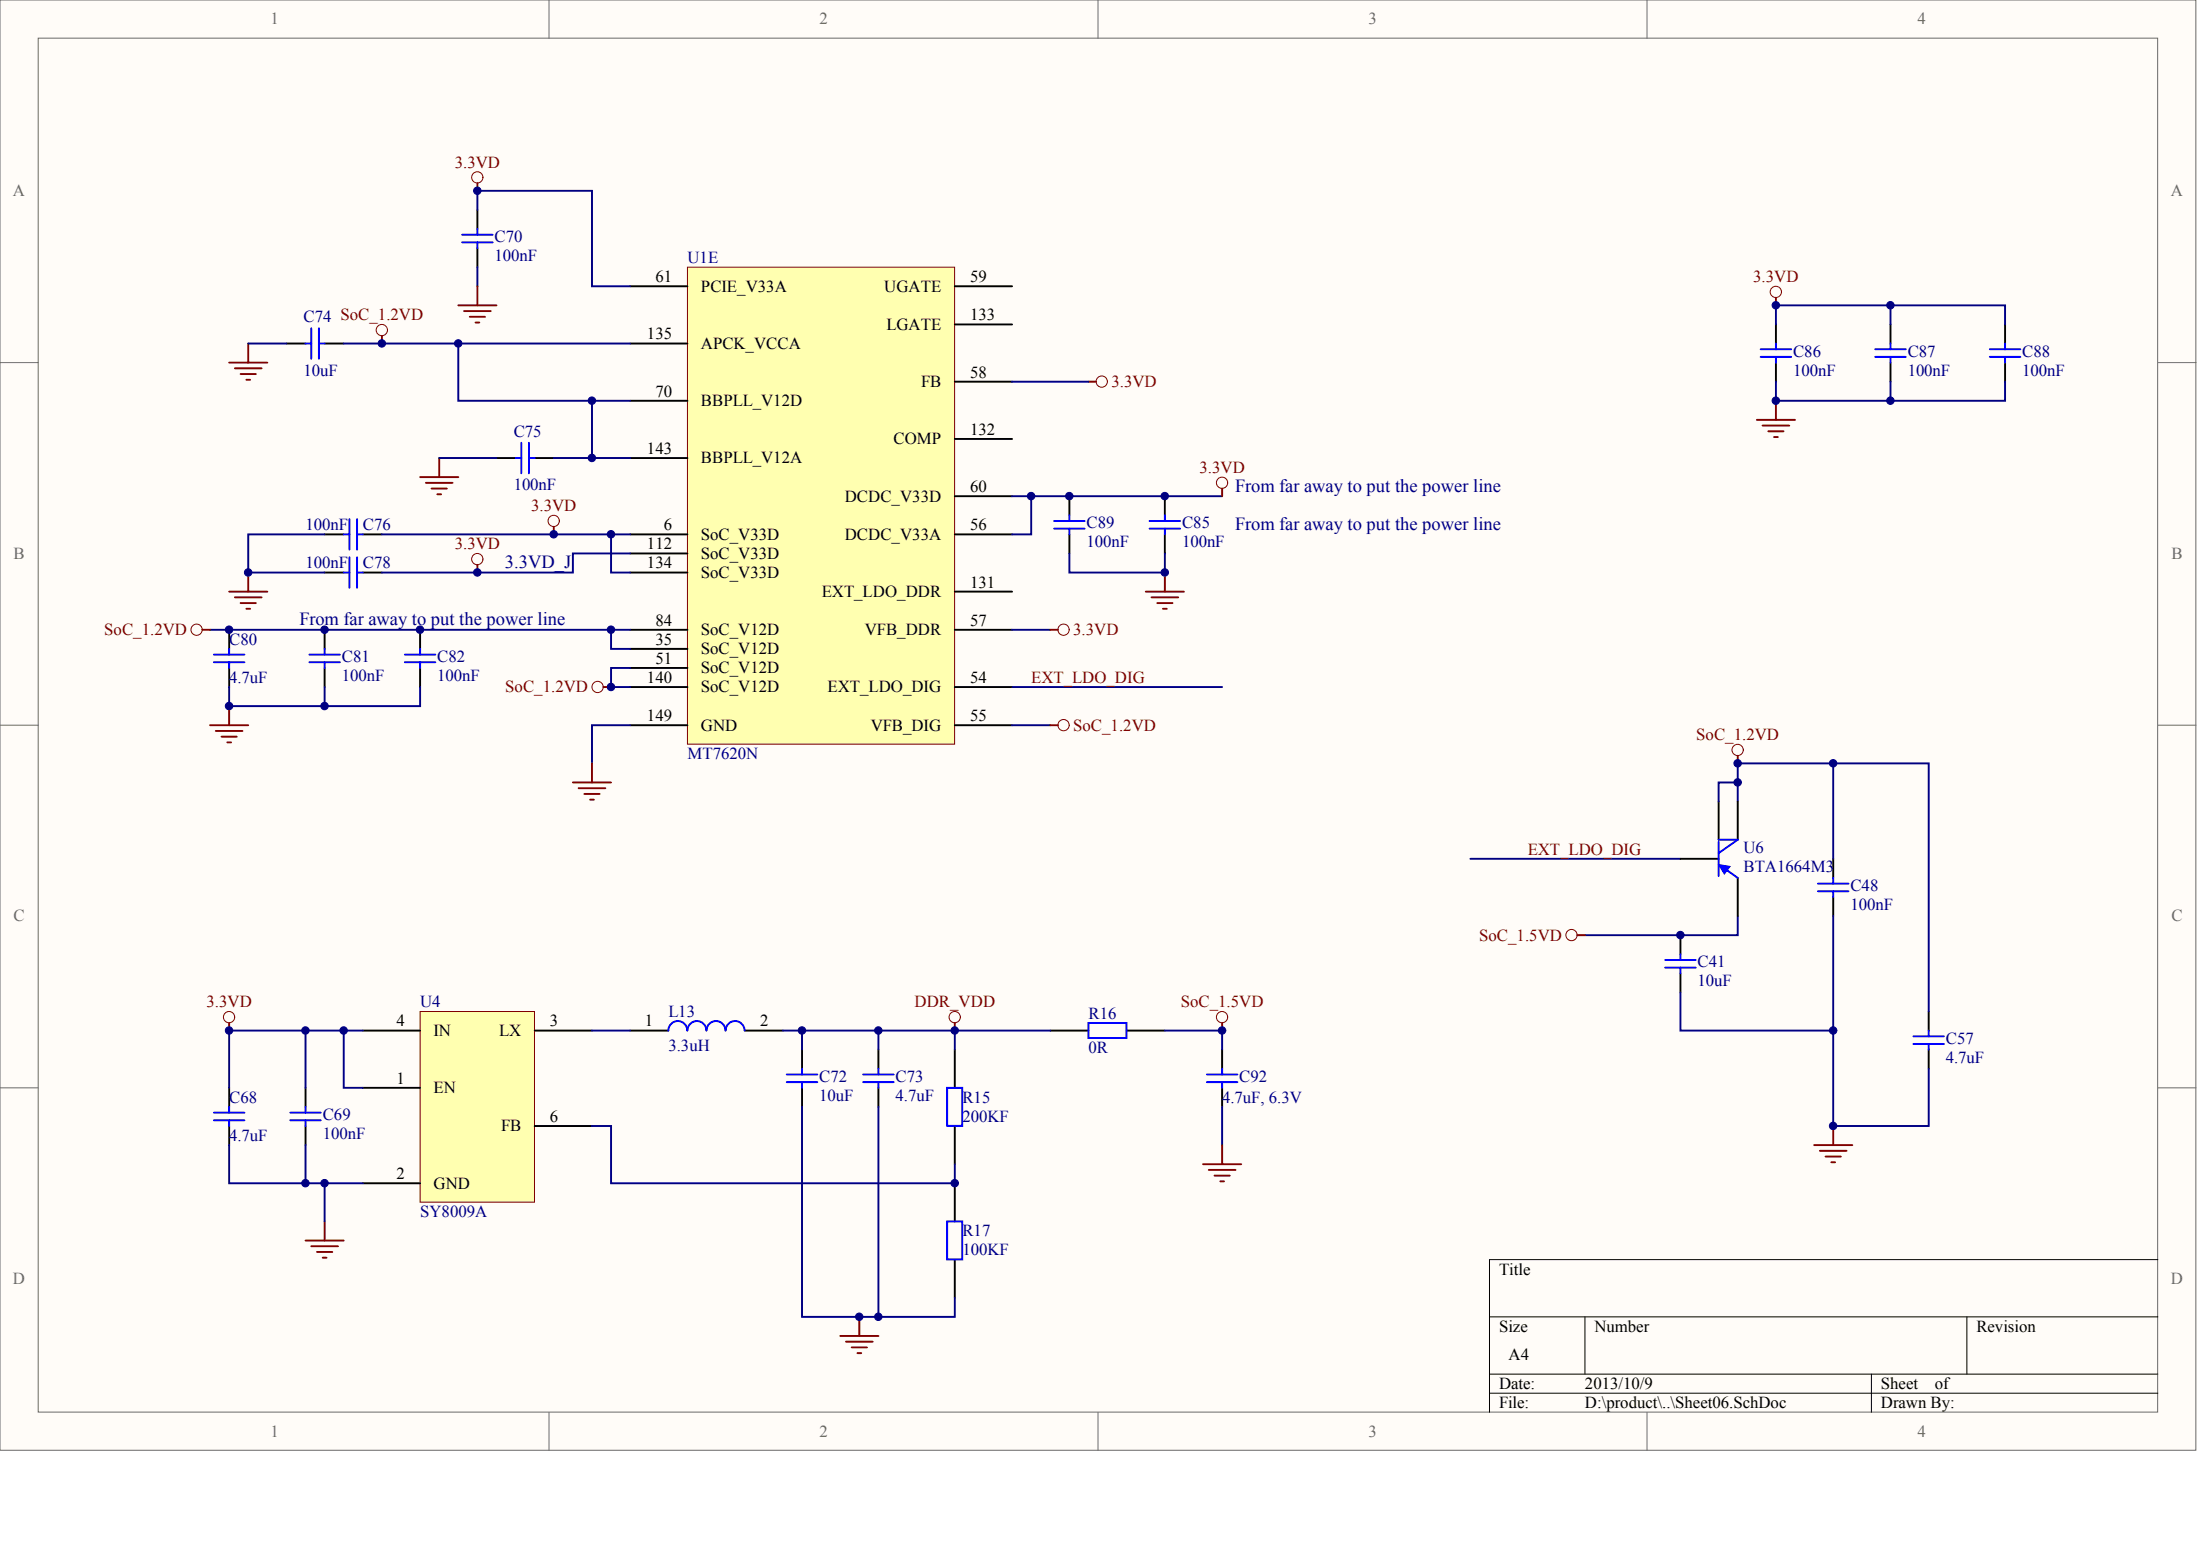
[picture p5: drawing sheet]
<svg xmlns="http://www.w3.org/2000/svg" width="840mm" height="594mm" viewBox="0 0 840 594" stroke-linecap="round" stroke-linejoin="round" font-family="sans-serif">
<g fill="#fffcf8" stroke="#696969" stroke-width=".38">
<path d="M0 0h838v553.4h-838z"/>
<path d="M14.6 14.6h808.8v524.2h-808.8z"/>
</g>
<path d="M209.5 0v14.6M419 0v14.6M628.6 0v14.6M0 138.4h14.6M823.5 138.4h14.6M0 276.7h14.6M823.5 276.7h14.6M0 415.1h14.6M823.5 415.1h14.6M209.5 538.9v14.5M419 538.9v14.5M628.6 538.9v14.5" fill="none" stroke="#696969" stroke-width=".38"/>
<path d="M823.5 480.6h-255.1v58.3M568.4 502.5h255.1M604.9 502.5v21.8M750.6 502.5v21.8M568.4 524.3h255.1M568.4 531.6h255.1M714.2 524.3v14.6" fill="none" stroke="#000" stroke-width=".38"/>
<path d="M262.4 101.9h101.9v182h-101.9z" fill="#ffffb0" stroke="#800000" stroke-width=".38"/>
<g fill="none" stroke="#000" stroke-width=".73">
<path d="M182.2 80.1v7.3M182.2 94.7v7.2M240.5 109.2h21.9M364.4 109.2h21.9M109.3 131.1h7.3M123.9 131.1h7.3M240.5 131.1h21.9M364.4 123.8h21.9M677.8 123.8v7.3M677.8 138.4v7.2M721.5 123.8v7.3M721.5 138.4v7.2"/>
<path d="M765.2 123.8v7.3M765.2 138.4v7.2M240.5 152.9h21.9M364.4 145.6h21.9M189.5 174.8h7.3M204.1 174.8h7.2M240.5 174.8h21.9M364.4 167.5h21.9M364.4 189.3h21.9M408.1 189.3v7.3M444.6 189.3v7.3M123.9 203.9h7.3"/>
<path d="M123.9 218.5h7.3M138.5 203.9h7.3M138.5 218.5h7.3M240.5 203.9h21.9M240.5 211.2h21.9M240.5 218.5h21.9M364.4 203.9h21.9M408.1 203.9v7.3M444.6 203.9v7.3M364.4 225.7h21.9M87.5 240.3v7.3M87.5 254.9v7.2"/>
<path d="M123.9 240.3v7.3M123.9 254.9v7.2M160.3 240.3v7.3M160.3 254.9v7.2M240.5 240.3h21.9M240.5 247.6h21.9M240.5 254.9h21.9M364.4 240.3h21.9M240.5 262.1h21.9M240.5 276.7h21.9M364.4 262.1h21.9M364.4 276.7h21.9"/>
<path d="M240.5 393.2h14.6M284.2 393.2h14.6M400.8 393.2h14.6M430 393.2h14.6M87.5 415.1v7.3M116.6 415.1v7.3M306.1 400.5v7.3M306.1 415.1v7.3M335.2 400.5v7.3M335.2 415.1v7.3M364.4 400.5v14.6M87.5 429.6v7.3"/>
<path d="M116.6 429.6v7.3M364.4 429.6v14.6M364.4 451.5v14.5M364.4 480.6v14.6"/>
</g>
<g fill="none" stroke="#800000" stroke-width=".73">
<path d="M182.2 69.9v2.9M174.9 116.5h14.6M177.1 118.7h10.2M182.2 109.2v7.3M677.8 113.6v2.9M87.5 138.4h14.5M94.7 131.1v7.3M145.8 128.2v2.9M179.3 120.9h5.8M181.5 123.1h1.4M89.6 140.5h10.2M91.8 142.7h5.9"/>
<path d="M94 144.9h1.5M415.4 145.6h2.9M677.8 152.9v7.3M167.6 174.8v7.2M670.5 160.2h14.6M672.7 162.4h10.2M674.9 164.6h5.8M677 166.8h1.5M160.3 182h14.6M162.5 184.2h10.2M164.7 186.4h5.8M166.9 188.6h1.4"/>
<path d="M466.4 186.4v2.9M94.7 218.5v7.2M182.2 215.5v3M211.3 201v2.9M444.6 218.5v7.2M87.5 225.7h14.5M89.6 227.9h10.2M91.8 230.1h5.9M94 232.3h1.5M437.3 225.7h14.5M439.5 227.9h10.2M441.6 230.1h5.9"/>
<path d="M443.8 232.3h1.5M77.3 240.3h2.9M400.8 240.3h2.9M80.2 276.7h14.5M82.4 278.9h10.2M87.5 269.4v7.3M230.3 262.1h2.9M400.8 276.7h2.9M84.5 281.1h5.9M86.7 283.3h1.5M218.6 298.6h14.6M225.9 291.3v7.3"/>
<path d="M220.8 300.7h10.2M223 302.9h5.8M225.2 305.1h1.5M466.4 390.3v2.9M116.6 473.3h14.6M118.8 475.5h10.2M121 477.7h5.8M123.2 479.9h1.4M123.9 466v7.3"/>
</g>
<g fill="none" stroke="#00f" stroke-width=".73">
<path d="M176.4 92.5h11.6M176.4 89.6h11.6M182.2 87.4v2.2M182.2 92.5v2.2M116.6 131.1h2.2M118.8 125.2v11.7M121.7 125.2v11.7M121.7 131.1h2.2M671.9 136.2h11.7M671.9 133.3h11.7M677.8 131.1v2.2M677.8 136.2v2.2"/>
<path d="M715.7 136.2h11.6M715.7 133.3h11.6M721.5 131.1v2.2M721.5 136.2v2.2M759.4 136.2h11.7M759.4 133.3h11.7M765.2 131.1v2.2M765.2 136.2v2.2M196.8 174.8h2.2M199 168.9v11.7M201.9 168.9v11.7M201.9 174.8h2.2"/>
<path d="M133.4 198.1v11.6M136.3 198.1v11.6M402.3 198.8h11.6M408.1 196.6v2.2M438.7 198.8h11.7M444.6 196.6v2.2M131.2 203.9h2.2M131.2 218.5h2.2M133.4 212.6v11.7M136.3 212.6v11.7M136.3 203.9h2.2M136.3 218.5h2.2"/>
<path d="M402.3 201.7h11.6M408.1 201.7v2.2M438.7 201.7h11.7M444.6 201.7v2.2M81.6 252.7h11.7M81.6 249.8h11.7M87.5 247.6v2.2M87.5 252.7v2.2M118.1 252.7h11.6M118.1 249.8h11.6M123.9 247.6v2.2M123.9 252.7v2.2"/>
<path d="M154.5 252.7h11.7M154.5 249.8h11.7M160.3 247.6v2.2M160.3 252.7v2.2M262.3 393.2a3.6 3.6 0 0 0-3.6-3.6 3.6 3.6 0 0 0-3.6 3.6M269.6 393.2a3.6 3.6 0 0 0-3.6-3.6 3.6 3.6 0 0 0-3.6 3.6M276.9 393.2a3.6 3.6 0 0 0-3.6-3.6 3.6 3.6 0 0 0-3.7 3.6M284.2 393.2a3.6 3.6 0 0 0-3.7-3.6 3.6 3.6 0 0 0-3.6 3.6M415.4 390.3h14.5v5.8h-14.5zM300.3 412.9h11.6M300.3 410h11.6M306.1 407.8v2.2"/>
<path d="M306.1 412.9v2.2M329.4 412.9h11.7M329.4 410h11.7M335.2 407.8v2.2M335.2 412.9v2.2M361.5 415.1h5.7v14.5h-5.7zM81.6 427.4h11.7M81.6 424.5h11.7M87.5 422.4v2.1M87.5 427.4v2.2M110.8 427.4h11.6M110.8 424.5h11.6"/>
<path d="M116.6 422.4v2.1M116.6 427.4v2.2M361.5 466h5.7v14.5h-5.7z"/>
</g>
<g fill="none" stroke="#000080" stroke-width=".73">
<path d="M182.2 80.1v-7.3h43.7v36.4h14.6M182.2 101.9v7.3M721.5 116.5v7.3M94.7 131.1h14.6M131.2 131.1h109.3M174.9 131.1v21.8h65.6M677.8 123.8v-7.3h87.4v7.3M225.9 152.9v21.9h14.6M386.3 145.6h29.1M677.8 145.6v7.3h43.7M721.5 145.6v7.3h43.7v-7.3M167.6 174.8h21.9"/>
<path d="M211.3 174.8h14.6M386.3 189.3h80.1M393.5 189.3v14.6h-7.2M123.9 203.9h-29.2v14.6h29.2M145.8 203.9h94.7M233.2 203.9v14.6h7.3M240.5 211.2h-21.9v7.3h-72.8M408.1 211.2v7.3h36.5v-7.3M80.2 240.3h160.3M233.2 240.3v7.3h7.3M240.5 254.9h-7.3v7.2h7.3M386.3 240.3h14.5"/>
<path d="M87.5 262.1v7.3h72.8v-7.3M123.9 262.1v7.3M240.5 276.7h-14.6v14.6M386.3 276.7h14.5"/>
</g>
<g fill="none" stroke="#800000" stroke-width=".38">
<circle cx="182.2" cy="67.7" r="2.15"/>
<circle cx="677.7" cy="111.4" r="2.15"/>
<circle cx="145.7" cy="125.9" r="2.15"/>
<circle cx="420.5" cy="145.6" r="2.15"/>
<circle cx="211.3" cy="198.8" r="2.15"/>
<circle cx="466.4" cy="184.2" r="2.15"/>
<circle cx="182.2" cy="213.3" r="2.15"/>
<circle cx="75" cy="240.3" r="2.15"/>
<circle cx="405.9" cy="240.3" r="2.15"/>
<circle cx="228.1" cy="262.1" r="2.15"/>
<circle cx="405.9" cy="276.7" r="2.15"/>
<circle cx="466.4" cy="388.1" r="2.15"/>
</g>
<path d="M160.3 385.9h43.7v72.8h-43.7z" fill="#ffffb0" stroke="#800000" stroke-width=".38"/>
<g fill="none" stroke="#000" stroke-width=".73">
<path d="M655.9 305.8v14.6M663.2 305.8v14.6M641.3 327.7h14.6M663.2 335v14.5M699.6 327.7v7.3M641.3 356.8v7.3M699.6 342.3v7.2M641.3 371.4v7.3M138.5 393.2h21.8M204.1 393.2h21.8M736.1 385.9v7.3M138.5 415.1h21.8"/>
<path d="M466.4 400.5v7.3M466.4 415.1v7.3M736.1 400.5v7.3M204.1 429.6h21.8M138.5 451.5h21.8"/>
</g>
<g fill="none" stroke="#000080" stroke-width=".73">
<path d="M386.3 262.1h80.1M663.2 298.6h-7.3v7.2M699.6 291.3v36.4M663.2 305.8v-14.5h72.9v94.6M561.2 327.7h80.1M663.2 349.5v7.3h-58.3M699.6 349.5v80.1h36.5v-21.8M641.3 378.7v14.5h58.3M116.6 393.2v21.9M131.2 393.2v21.9h7.3M138.5 393.2h-51v21.9M225.9 393.2h14.6"/>
<path d="M298.8 393.2h65.6v7.3M306.1 393.2v7.3M335.2 393.2v7.3M364.4 393.2h36.4M444.6 393.2h21.8v7.3M87.5 436.9v14.6h36.4M116.6 436.9v14.6M225.9 429.6h7.3v21.9h131.2v-7.3M306.1 422.4v80.1h58.3v-7.3M335.2 422.4v80.1M466.4 422.4v14.5M138.5 451.5h-14.6v14.5"/>
</g>
<g fill="none" stroke="#800000" stroke-width=".38">
<circle cx="663.2" cy="286.1" r="2.15"/>
<circle cx="599.8" cy="356.8" r="2.15"/>
<circle cx="87.4" cy="388.1" r="2.15"/>
<circle cx="364.4" cy="388.1" r="2.15"/>
</g>
<g fill="none" stroke="#800000" stroke-width=".73">
<path d="M663.2 288.4v2.9M602 356.8h2.9M87.5 390.3v2.9M364.4 390.3v2.9M466.4 436.9v7.3M692.3 436.9h14.6M694.5 439.1h10.2M699.6 429.6v7.3M459.1 444.2h14.6M461.3 446.4h10.2M463.5 448.6h5.8M465.7 450.8h1.4"/>
<path d="M696.7 441.3h5.8M698.9 443.5h1.5M320.7 509.7h14.5M322.8 511.9h10.3M325 514.1h5.9M327.2 516.3h1.5M328 502.5v7.2"/>
</g>
<g fill="none" stroke="#00f" stroke-width=".73">
<path d="M655.9 321.1v13.1M655.9 320.4h7.3l-7.3 5.1M658.1 331.3l5.1 3.7M693.8 337.2h11.7M699.6 335v2.2M693.8 340.1h11.7M699.6 340.1v2.2M635.5 369.2h11.7M635.5 366.3h11.7M641.3 364.1v2.2M641.3 369.2v2.2M730.2 398.3h11.7"/>
<path d="M730.2 395.4h11.7M736.1 393.2v2.2M736.1 398.3v2.2M460.6 410h11.7M460.6 412.9h11.7M466.4 407.8v2.2M466.4 412.9v2.2"/>
</g>
<path d="M655.9 329.9l4.4 .7-2.2 2.9z" fill="#00f" stroke="#00f" stroke-width=".38"/>
<g fill="#000080" stroke="#000080" stroke-width=".38">
<circle cx="87.4" cy="393.2" r="1.42"/>
<circle cx="87.4" cy="269.4" r="1.42"/>
<circle cx="87.4" cy="240.3" r="1.42"/>
<circle cx="94.7" cy="218.4" r="1.42"/>
<circle cx="116.6" cy="451.4" r="1.42"/>
<circle cx="116.6" cy="393.2" r="1.42"/>
<circle cx="123.9" cy="451.4" r="1.42"/>
<circle cx="123.9" cy="269.4" r="1.42"/>
<circle cx="123.9" cy="240.3" r="1.42"/>
<circle cx="131.1" cy="393.2" r="1.42"/>
<circle cx="145.7" cy="131" r="1.42"/>
<circle cx="160.3" cy="240.3" r="1.42"/>
<circle cx="174.9" cy="131" r="1.42"/>
<circle cx="182.2" cy="218.4" r="1.42"/>
<circle cx="182.2" cy="72.8" r="1.42"/>
<circle cx="211.3" cy="203.9" r="1.42"/>
<circle cx="225.9" cy="174.7" r="1.42"/>
<circle cx="225.9" cy="152.9" r="1.42"/>
<circle cx="233.2" cy="262.1" r="1.42"/>
<circle cx="233.2" cy="240.3" r="1.42"/>
<circle cx="233.2" cy="203.9" r="1.42"/>
<circle cx="306.1" cy="393.2" r="1.42"/>
<circle cx="327.9" cy="502.4" r="1.42"/>
<circle cx="335.2" cy="502.4" r="1.42"/>
<circle cx="335.2" cy="393.2" r="1.42"/>
<circle cx="364.4" cy="451.4" r="1.42"/>
<circle cx="364.4" cy="393.2" r="1.42"/>
<circle cx="393.5" cy="189.3" r="1.42"/>
<circle cx="408.1" cy="189.3" r="1.42"/>
<circle cx="444.5" cy="218.4" r="1.42"/>
<circle cx="444.5" cy="189.3" r="1.42"/>
<circle cx="466.4" cy="393.2" r="1.42"/>
<circle cx="641.3" cy="356.8" r="1.42"/>
<circle cx="663.2" cy="298.5" r="1.42"/>
<circle cx="663.2" cy="291.2" r="1.42"/>
<circle cx="677.7" cy="152.9" r="1.42"/>
<circle cx="677.7" cy="116.5" r="1.42"/>
<circle cx="699.6" cy="429.6" r="1.42"/>
<circle cx="699.6" cy="393.2" r="1.42"/>
<circle cx="699.6" cy="291.2" r="1.42"/>
<circle cx="721.5" cy="152.9" r="1.42"/>
<circle cx="721.5" cy="116.5" r="1.42"/>
</g>
<g font-size="7.1" fill="#000080">
<text x="471.4" y="187.6">From far away to put the power line</text>
<text x="471.4" y="202.2">From far away to put the power line</text>
<text x="192.7" y="216.7">3.3VD_J</text>
<text x="114.3" y="238.6">From far away to put the power line</text>
</g>
<g font-size="6.4" fill="#696969">
<text x="103.2" y="9.3">1</text>
<text x="312.7" y="9.3">2</text>
<text x="522.2" y="9.3">3</text>
<text x="731.8" y="9.3">4</text>
<text x="5" y="74.9">A</text>
<text x="828.5" y="74.9">A</text>
<text x="5.2" y="213.2">B</text>
<text x="828.7" y="213.2">B</text>
<text x="5.2" y="351.6">C</text>
<text x="828.7" y="351.6">C</text>
<text x="5" y="490">D</text>
<text x="828.5" y="490">D</text>
<text x="103.2" y="548.2">1</text>
<text x="312.7" y="548.2">2</text>
<text x="522.2" y="548.2">3</text>
<text x="731.8" y="548.2">4</text>
</g>
<g font-size="6.4" fill="#800000">
<text x="173.5" y="64">3.3VD</text>
<text x="669.1" y="107.7">3.3VD</text>
<text x="424.2" y="147.7">3.3VD</text>
<text x="457.7" y="180.5">3.3VD</text>
<text x="202.7" y="195">3.3VD</text>
<text x="173.5" y="209.6">3.3VD</text>
<text x="39.8" y="242.4">SoC_1.2VD</text>
<text x="409.6" y="242.4">3.3VD</text>
<text x="393.5" y="260.6">EXT_LDO_DIG</text>
<text x="192.8" y="264.2">SoC_1.2VD</text>
<text x="409.6" y="278.8">SoC_1.2VD</text>
<text x="647.4" y="282.4">SoC_1.2VD</text>
<text x="583" y="326.1">EXT_LDO_DIG</text>
<text x="564.5" y="358.9">SoC_1.5VD</text>
<text x="78.8" y="384.4">3.3VD</text>
<text x="349" y="384.4">DDR_VDD</text>
<text x="450.6" y="384.4">SoC_1.5VD</text>
</g>
<g font-size="6.4" fill="#000080">
<text x="188.8" y="92.4">C70</text>
<text x="188.8" y="99.6">100nF</text>
<text x="262.4" y="100.4">U1E</text>
<text x="115.9" y="122.9">C74 SoC_1.2VD</text>
<text x="684.3" y="136.1">C86</text>
<text x="728.1" y="136.1">C87</text>
<text x="771.8" y="136.1">C88</text>
<text x="115.9" y="143.3">10uF</text>
<text x="684.3" y="143.3">100nF</text>
<text x="728.1" y="143.3">100nF</text>
<text x="771.8" y="143.3">100nF</text>
<text x="196" y="166.6">C75</text>
<text x="196" y="187">100nF</text>
<text x="116.6" y="202.3">100nF</text>
<text x="138.5" y="202.3">C76</text>
<text x="414.7" y="201.6">C89</text>
<text x="451.1" y="201.6">C85</text>
<text x="414.7" y="208.9">100nF</text>
<text x="451.1" y="208.9">100nF</text>
<text x="116.6" y="216.9">100nF</text>
<text x="138.5" y="216.9">C78</text>
<text x="87.5" y="246">C80</text>
<text x="130.5" y="252.6">C81</text>
<text x="166.9" y="252.6">C82</text>
<text x="87.5" y="260.6">4.7uF</text>
<text x="130.5" y="259.8">100nF</text>
<text x="166.9" y="259.8">100nF</text>
<text x="262.4" y="289.7">MT7620N</text>
<text x="665.4" y="325.4">U6</text>
<text x="665.4" y="332.9">BTA1664M3</text>
<text x="706.2" y="339.9">C48</text>
<text x="706.2" y="347.2">100nF</text>
<text x="647.9" y="369.1">C41</text>
<text x="647.9" y="376.4">10uF</text>
<text x="160.3" y="384.4">U4</text>
<text x="255.1" y="388">L13</text>
<text x="415.4" y="388.7">R16</text>
<text x="255.1" y="401.1">3.3uH</text>
<text x="415.4" y="401.8">0R</text>
<text x="742.6" y="398.2">C57</text>
<text x="742.6" y="405.5">4.7uF</text>
<text x="312.6" y="412.8">C72</text>
<text x="341.8" y="412.8">C73</text>
<text x="473" y="412.8">C92</text>
<text x="87.5" y="420.8">C68</text>
<text x="312.6" y="420.1">10uF</text>
<text x="341.8" y="420.1">4.7uF</text>
<text x="367.3" y="420.8">R15</text>
<text x="466.4" y="420.8">4.7uF, 6.3V</text>
<text x="123.2" y="427.3">C69</text>
<text x="367.3" y="428.1">200KF</text>
<text x="87.5" y="435.3">4.7uF</text>
<text x="123.2" y="434.6">100nF</text>
<text x="160.3" y="464.5">SY8009A</text>
<text x="367.3" y="471.8">R17</text>
<text x="367.3" y="479">100KF</text>
</g>
<g font-size="6.4">
<text x="250.1" y="107.7">61</text>
<text x="370.2" y="107.7">59</text>
<text x="267.5" y="111.3">PCIE_V33A</text>
<text x="337.4" y="111.3">UGATE</text>
<text x="338.3" y="125.9">LGATE</text>
<text x="370.2" y="122.2">133</text>
<text x="246.9" y="129.5">135</text>
<text x="267.5" y="133.1">APCK_VCCA</text>
<text x="351.6" y="147.7">FB</text>
<text x="370.2" y="144.1">58</text>
<text x="250.1" y="151.3">70</text>
<text x="267.5" y="155">BBPLL_V12D</text>
<text x="370.2" y="165.9">132</text>
<text x="246.9" y="173.2">143</text>
<text x="341" y="169.6">COMP</text>
<text x="267.5" y="176.8">BBPLL_V12A</text>
<text x="322.4" y="191.4">DCDC_V33D</text>
<text x="370.2" y="187.8">60</text>
<text x="253.3" y="202.3">6</text>
<text x="370.2" y="202.3">56</text>
<text x="246.9" y="209.6">112</text>
<text x="267.5" y="206">SoC_V33D</text>
<text x="322.4" y="206">DCDC_V33A</text>
<text x="267.5" y="213.2">SoC_V33D</text>
<text x="246.9" y="216.9">134</text>
<text x="267.5" y="220.5">SoC_V33D</text>
<text x="313.6" y="227.8">EXT_LDO_DDR</text>
<text x="370.2" y="224.2">131</text>
<text x="250.1" y="238.7">84</text>
<text x="370.2" y="238.7">57</text>
<text x="267.5" y="242.4">SoC_V12D</text>
<text x="330.1" y="242.4">VFB_DDR</text>
<text x="250.1" y="246">35</text>
<text x="267.5" y="249.7">SoC_V12D</text>
<text x="250.1" y="253.3">51</text>
<text x="267.5" y="256.9">SoC_V12D</text>
<text x="246.9" y="260.6">140</text>
<text x="370.2" y="260.6">54</text>
<text x="267.5" y="264.2">SoC_V12D</text>
<text x="315.9" y="264.2">EXT_LDO_DIG</text>
<text x="246.9" y="275.1">149</text>
<text x="370.2" y="275.1">55</text>
<text x="267.5" y="278.8">GND</text>
<text x="332.3" y="278.8">VFB_DIG</text>
<text x="151.3" y="391.7">4</text>
<text x="165.4" y="395.3">IN</text>
<text x="190.5" y="395.3">LX</text>
<text x="209.9" y="391.7">3</text>
<text x="246" y="391.7">1</text>
<text x="290.1" y="391.7">2</text>
<text x="151.3" y="413.5">1</text>
<text x="165.4" y="417.1">EN</text>
<text x="191.2" y="431.7">FB</text>
<text x="209.9" y="428.1">6</text>
<text x="151.3" y="449.9">2</text>
<text x="165.4" y="453.5">GND</text>
<text x="572.1" y="486.3">Title</text>
<text x="572.1" y="508.2">Size</text>
<text x="608.5" y="508.2">Number</text>
<text x="754.3" y="508.2">Revision</text>
<text x="575.7" y="519.1">A4</text>
<text x="572.1" y="530">Date:</text>
<text x="604.9" y="530">2013/10/9</text>
<text x="717.8" y="530">Sheet</text>
<text x="738.4" y="530">of</text>
<text x="572.1" y="537.3">File:</text>
<text x="604.9" y="537.3">D:\product\..\Sheet06.SchDoc</text>
<text x="717.8" y="537.3">Drawn By:</text>
</g>
</svg>
